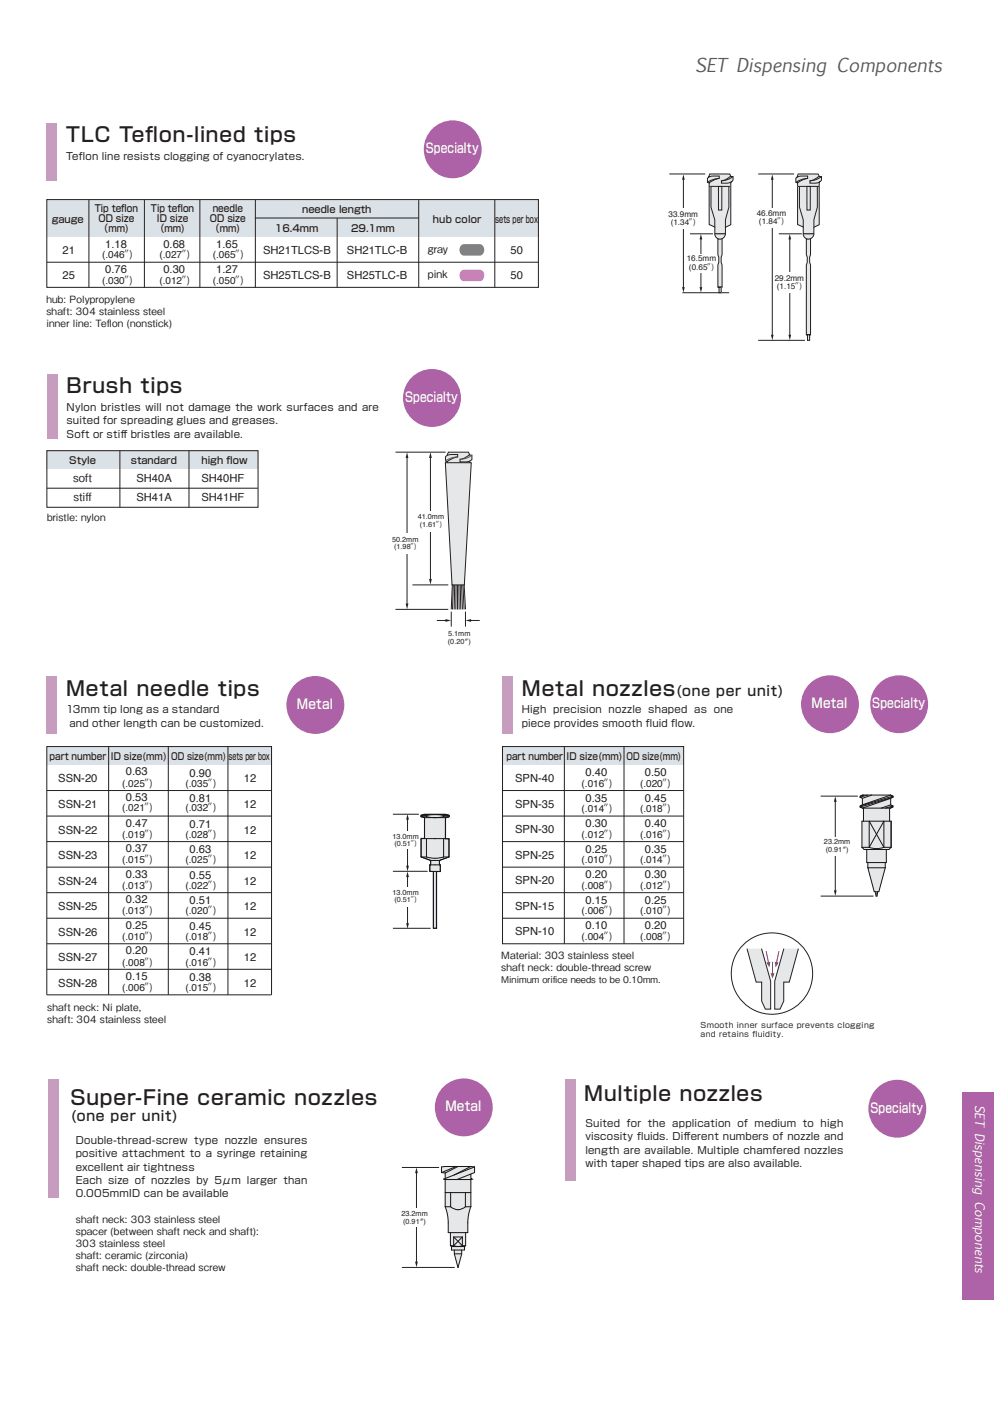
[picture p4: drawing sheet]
<svg xmlns="http://www.w3.org/2000/svg" width="210mm" height="297mm" viewBox="0 0 210 297" stroke-linecap="round" stroke-linejoin="round" font-family="sans-serif">
<path d="M203.4 230.6h6.6v43.9h-6.6z" fill="#ae62a8"/>
<g fill="#c79dbf">
<path d="M10.2 228h2.2v25h-2.2z"/>
<path d="M9.9 26h2.2v12.1h-2.2z"/>
</g>
<circle cx="95.6" cy="31.5" r="6.1" fill="#ad62a7"/>
<path d="M9.9 42.2h103.8v18.5h-103.8z" fill="#fff"/>
<path d="M9.9 42.2h103.8v7.9h-103.8z" fill="#dae2e7"/>
<path d="M9.9 55.4h103.8M9.9 42.2h103.8v18.5h-103.8zM18.8 42.2v18.5M30.5 42.2v18.5M42.2 42.2v18.5M53.8 46.1h34.7M53.9 42.2v18.5M71.2 46.1v14.6M88.5 42.3v18.4" fill="none" stroke="#231f20" stroke-width=".21"/>
<path d="M97.4 51.8l.6-.2h3.3a1.25 1.25 0 0 1 1 1.2 1.25 1.25 0 0 1-1 1.2h-3.3a1.29 1.29 0 0 1-.6-2.2z" fill="#808285"/>
<path d="M97.4 57.2l.6-.2h3.3a1.26 1.26 0 0 1 1 1.2 1.26 1.26 0 0 1-1 1.2h-3.3a1.29 1.29 0 0 1-.6-2.2z" fill="#f172ac"/>
<path d="M160.2 36.8h7.5M104.5 42.2v18.5M164.5 49.4h4.9M160.2 71.9h9.8" fill="none" stroke="#231f20" stroke-width=".21"/>
<g fill="#231f20">
<path d="M166.8 49.4l.3 1.2h-.5z"/>
<path d="M166.6 70.7h.5l-.3 1.2z"/>
</g>
<path d="M166.8 50.4v20.5" fill="none" stroke="#231f20" stroke-width=".21"/>
<path d="M164.2 57.4h5.3v4.4h-5.3z" fill="#fff"/>
<g fill="#231f20">
<path d="M163.1 36.8l.3 1.2h-.5z"/>
<path d="M162.9 70.7h.5l-.3 1.2z"/>
</g>
<path d="M163.1 37.8v33.1" fill="none" stroke="#231f20" stroke-width=".21"/>
<path d="M160.5 44h5.3v4.2h-5.3z" fill="#fff"/>
<path d="M141.4 36.8h7.6M145.7 49.4h4.9M144.2 61.8h9.8" fill="none" stroke="#231f20" stroke-width=".21"/>
<g fill="#231f20">
<path d="M148.1 49.4l.2 1.2h-.5z"/>
<path d="M147.8 60.7h.5l-.2 1.1z"/>
</g>
<path d="M148.1 50.4v10.4" fill="none" stroke="#231f20" stroke-width=".21"/>
<path d="M145.4 53.7h5.3v3.8h-5.3z" fill="#fff"/>
<g fill="#231f20">
<path d="M144.4 36.8l.2 1.2h-.5z"/>
<path d="M144.1 60.7h.5l-.2 1.1z"/>
</g>
<path d="M144.4 37.8v23" fill="none" stroke="#231f20" stroke-width=".21"/>
<path d="M141.7 44h5.3v4.4h-5.3z" fill="#fff"/>
<path d="M149.9 36.8h4.3l.2 .5h.4v.7l-.4 .5v9l-1.2 .5v1.4h-2.2v-1.4l-1.2-.6v-8.8l-.4-.1v-.8a1.57 1.57 0 0 1 1.4-.5h1.1v.5l-1 .3-1.1 .7-.1-1.3z" fill="#e6e7e8"/>
<path d="M149.7 37.4l.2-.6h4.3l.2 .5h.4v.7l-.4 .5v9l-1.2 .5v1.4h-2.2v-1.4l-1.2-.6v-8.8l-.4-.1v-.8a1.57 1.57 0 0 1 1.4-.5h1.1v.5l-1 .3-1.1 .7" fill="none" stroke="#231f20" stroke-width=".21"/>
<path d="M151.6 50.4h.9v3.4l-.2 .5v1.1l.2 .6v4.7h-.9v-4.6a2.85 2.85 0 0 0 0-2.3z" fill="#e6e7e8"/>
<path d="M151.7 60.7h.8v-4.7l-.2-.6v-1.1l.2-.5v-3.4h-.9v3.4a2.85 2.85 0 0 1 0 2.3v4.6h.9" fill="none" stroke="#231f20" stroke-width=".21"/>
<path d="M150.2 39.4l.8 8.7v-1.7l-.8-2.6z" fill="#e6e7e8"/>
<path d="M149.8 39.4h4.5M150.2 39.4v4.4l.8 2.6v1.7M151.9 37.7l-1 .2-1.5 .6M154.6 37.3h-.4l-.9 .6-.9 .3v.5h1.4l.7-.2M154.8 37.3l-1.4 .7-1 .2" fill="none" stroke="#231f20" stroke-width=".21"/>
<path d="M149.8 39.4h4.5" fill="none" stroke="#e6e7e8" stroke-width=".21"/>
<path d="M154 39.4v4.4l-.8 2.6v1.6z" fill="#e6e7e8"/>
<path d="M154 39.4v4.4l-.8 2.6v1.6" fill="none" stroke="#231f20" stroke-width=".21"/>
<path d="M151.8 39.4h.7v5h-.7z" fill="#e6e7e8"/>
<path d="M151.8 39.4h.7v5h-.7z" fill="none" stroke="#231f20" stroke-width=".21"/>
<path d="M151 49.4h2.2a1.12 1.12 0 0 1-1.1 1.1 1.12 1.12 0 0 1-1.1-1.1z" fill="#e6e7e8"/>
<path d="M153.2 49.4a1.12 1.12 0 0 1-1.1 1.1 1.12 1.12 0 0 1-1.1-1.1" fill="none" stroke="#231f20" stroke-width=".21"/>
<path d="M151.9 60.7h.4v1.1h-.4z" fill="#e6e7e8"/>
<path d="M153.2 49.4h-2.2M151.9 60.7h.4v1.1h-.4z" fill="none" stroke="#231f20" stroke-width=".21"/>
<path d="M151 49.4h2.2" fill="none" stroke="#e6e7e8" stroke-width=".21"/>
<path d="M170.3 50.4h.9v3.4a2.85 2.85 0 0 0 0 2.3v14.6h-.9v-14.7l.2-.6v-1.1l-.2-.5z" fill="#e6e7e8"/>
<path d="M170.4 70.7h.8v-14.6a2.85 2.85 0 0 1 0-2.3v-3.4h-.9v3.4l.2 .5v1.1l-.2 .6v14.7h.9" fill="none" stroke="#231f20" stroke-width=".21"/>
<path d="M168.6 36.8h4.2l.3 .5h.4v.7l-.5 .5 .1 9-1.2 .5v1.4h-2.2v-1.4l-1.2-.6v-8.8l-.4-.1v-.8a1.57 1.57 0 0 1 1.4-.5h1.1v.5l-1 .3-1.2 .7v-1.3z" fill="#e6e7e8"/>
<path d="M168.4 37.4l.2-.6h4.2l.3 .5h.4v.7l-.5 .5 .1 9-1.2 .5v1.4h-2.2v-1.4l-1.2-.6v-8.8l-.4-.1v-.8a1.57 1.57 0 0 1 1.4-.5h1.1v.5l-1 .3-1.2 .7" fill="none" stroke="#231f20" stroke-width=".21"/>
<path d="M168.9 39.4l.8 8.7v-1.7l-.8-2.6z" fill="#e6e7e8"/>
<path d="M168.5 39.4h4.5M168.9 39.4v4.4l.8 2.6v1.7M170.6 37.7l-1 .2-1.5 .6M173.3 37.3h-.4l-.9 .6-.9 .3v.5h1.4l.6-.2M173.5 37.3l-1.4 .7-1 .2" fill="none" stroke="#231f20" stroke-width=".21"/>
<path d="M168.5 39.4h4.5" fill="none" stroke="#e6e7e8" stroke-width=".21"/>
<path d="M172.7 39.4v4.4l-.8 2.6v1.6z" fill="#e6e7e8"/>
<path d="M172.7 39.4v4.4l-.8 2.6v1.6" fill="none" stroke="#231f20" stroke-width=".21"/>
<path d="M170.5 39.4h.7v5h-.7z" fill="#e6e7e8"/>
<path d="M170.5 39.4h.7v5h-.7z" fill="none" stroke="#231f20" stroke-width=".21"/>
<path d="M169.7 49.4h2.2a1.12 1.12 0 0 1-1.1 1.1 1.12 1.12 0 0 1-1.1-1.1z" fill="#e6e7e8"/>
<path d="M171.9 49.4a1.12 1.12 0 0 1-1.1 1.1 1.12 1.12 0 0 1-1.1-1.1" fill="none" stroke="#231f20" stroke-width=".21"/>
<path d="M170.6 70.7h.4v1.2h-.4z" fill="#e6e7e8"/>
<path d="M171.9 49.4h-2.2M170.6 70.7h.4v1.2h-.4z" fill="none" stroke="#231f20" stroke-width=".21"/>
<path d="M169.7 49.4h2.2" fill="none" stroke="#e6e7e8" stroke-width=".21"/>
<path d="M9.9 95.2h44.6v3.9h-44.6z" fill="#dae2e7"/>
<path d="M9.9 95.2h44.6v12h-44.6zM25.3 95.2v12M39.9 95.2v12M9.9 103.1h44.6" fill="none" stroke="#231f20" stroke-width=".21"/>
<path d="M10 79h2.1v13.6h-2.1z" fill="#c79dbf"/>
<circle cx="91.3" cy="84.1" r="6.1" fill="#ad62a7"/>
<path d="M95.6 121.8l-.3 6.9M95.8 121.8l-.2 6.9M96.1 121.8l-.2 7M96.4 121.8l-.1 7M96.6 121.8v7M96.9 121.8l.1 7M97.2 121.8l.1 6.9M97.4 121.8l.3 6.9M97.7 121.8l.3 6.9M97.9 121.8l.4 6.9" fill="none" stroke="#231f20" stroke-width=".21"/>
<path d="M94.7 95.5h4.3l.2 .6v2.1l-4.7 .1v-2.1z" fill="#e6e7e8"/>
<path d="M99.2 98.2v-2.1l-.2-.6h-4.3l-.2 .7v2.1h4.7" fill="none" stroke="#231f20" stroke-width=".21"/>
<path d="M97.2 97l.9-.2 .9-.7h.7v1a1.8 1.8 0 0 1-1.4 .5h-1.1z" fill="#e6e7e8"/>
<path d="M97.2 97l.9-.2 .9-.7h.7v1a1.8 1.8 0 0 1-1.4 .5h-1.1z" fill="none" stroke="#231f20" stroke-width=".21"/>
<path d="M99.7 96.2l-1.4 .7-1.1 .1" fill="none" stroke="#58595b" stroke-width=".21"/>
<path d="M94.1 96.5a1.63 1.63 0 0 1 1.4-.5h1.2v.6l-1.1 .2-1.2 .7-.3-.1z" fill="#e6e7e8"/>
<path d="M94.1 96.5a1.63 1.63 0 0 1 1.4-.5h1.2v.6l-1.1 .2-1.2 .7-.3-.1z" fill="none" stroke="#231f20" stroke-width=".21"/>
<path d="M96.7 96.5l-1.4 .3-1.2 .6" fill="none" stroke="#58595b" stroke-width=".21"/>
<path d="M94.1 97.7h5.5l-1.5 25.9h-2.6z" fill="#e6e7e8"/>
<path d="M83.5 95.5h10.6M94.1 97.7h5.5l-1.5 25.9h-2.6zM83.5 128.7h11.2M87.1 123.6h7.6M95.3 129.2v3.2M98.3 129.2v3.2" fill="none" stroke="#231f20" stroke-width=".21"/>
<path d="M94.1 130.8l1.2 .3-1.2 .3z" fill="#231f20"/>
<path d="M92.3 131.1h2" fill="none" stroke="#231f20" stroke-width=".21"/>
<path d="M98.3 131.1l1.2-.3v.6z" fill="#231f20"/>
<path d="M99.3 131.1h2" fill="none" stroke="#231f20" stroke-width=".21"/>
<g fill="#231f20">
<path d="M86 95.6l.3 1.1h-.6z"/>
<path d="M85.7 127.5h.6l-.3 1.2z"/>
</g>
<path d="M86 96.5v31.1" fill="none" stroke="#231f20" stroke-width=".21"/>
<path d="M83.2 112.6h5.5v4.4h-5.5z" fill="#fff"/>
<g fill="#231f20">
<path d="M90.9 95.6l.3 1.1h-.6z"/>
<path d="M90.6 122.3h.6l-.3 1.2z"/>
</g>
<path d="M90.9 96.5v25.9" fill="none" stroke="#231f20" stroke-width=".21"/>
<path d="M88.2 107.9h5.4v4.4h-5.4z" fill="#fff"/>
<path d="M9.9 142.9h2.2v12.2h-2.2z" fill="#c79dbf"/>
<path d="M9.9 157.7h47.5v52.5h-47.5z" fill="#fff"/>
<path d="M9.9 157.7h47.5v3.9h-47.5z" fill="#dae2e7"/>
<g fill="none" stroke="#231f20" stroke-width=".21">
<path d="M9.9 157.7h47.5v52.5h-47.5zM23 157.7v52.4M35.6 157.7v52.4M48.2 157.7v52.5M9.9 167h47.5M9.9 172.4h47.5M9.9 177.8h47.5M83 172h5.5M9.9 183.2h47.5M9.9 188.6h47.5M9.9 194h47.5M9.9 199.4h47.5"/>
<path d="M83 196.1h8M83 184.1h7.3M9.9 204.8h47.5"/>
</g>
<g fill="#231f20">
<path d="M86.1 172l.3 1.1h-.6z"/>
<path d="M85.8 182.9h.6l-.3 1.2z"/>
</g>
<path d="M86.1 172.9v10.1" fill="none" stroke="#231f20" stroke-width=".21"/>
<path d="M83.3 175.6h5.5v3.8h-5.5z" fill="#fff"/>
<g fill="#231f20">
<path d="M86.1 184.1l.3 1.2h-.6z"/>
<path d="M85.8 195h.6l-.3 1.2z"/>
</g>
<path d="M86.1 185.1v10" fill="none" stroke="#231f20" stroke-width=".21"/>
<path d="M83.3 187.5h5.5v4.1h-5.5z" fill="#fff"/>
<path d="M89 172.2l.6-.2h4.6l.7 .2v.3l-.8 .3v4.4h.7v3.8l-2 .8v.9h.2v1.4h-.8v12h-.7v-12h-.7l.2-2.3-2-.8v-3.9h.7v-4.4l-.7-.2z" fill="#e6e7e8"/>
<path d="M89 172.2l.6-.2h4.6l.7 .2v.3l-.8 .3v4.4h.7v3.8l-2 .8v.9h.2v1.4h-.8v12h-.7v-12h-.7l.2-2.3-2-.8v-3.9h.7v-4.4l-.7-.2z" fill="none" stroke="#231f20" stroke-width=".21"/>
<g fill="none" stroke="#141316" stroke-width=".21">
<path d="M89 172.5l.7 .3v4.4M89 172.2v.3M89 172.5h1.1M89.7 172.1l-.7 .2M89.7 172.1h4.4l.7 .2M89.7 172.1h.1M89.7 172.7h4.4M90.1 172.3h-1.1M90.1 172.3l1-.2a5.3 5.3 0 0 1 2.6 .3l-.1 .2a6.5 6.5 0 0 1-3.5-.2zM93.7 177.2v3.8a4.9 4.9 0 0 1-3.6 0v-3.7M93.7 172.3h1.1M93.7 172.5h1.1"/>
<path d="M94.8 172.2v.3M94.8 172.5l-.7 .3v4.4M89 181h1.1M90.8 182.7h2.2v1.4h-2.2zM91 181.8h1.8M91.6 184.1v12h.6v-12M94.8 181h-1.1M94.8 181.1v-3.9h-5.8v3.8l1.9 .8 .1 .9M94.8 181.1l-1.9 .7-.1 .9"/>
</g>
<circle cx="66.6" cy="148.9" r="6.1" fill="#ad62a7"/>
<path d="M106.2 142.9h2.1v12.2h-2.1z" fill="#c79dbf"/>
<path d="M106.2 157.7h38.2v41.7h-38.2z" fill="#fff"/>
<path d="M106.2 157.7h38.2v3.9h-38.2z" fill="#dae2e7"/>
<path d="M106.2 157.7h38.2v41.7h-38.2zM119.2 157.7v41.7M131.8 157.7v41.7M106.2 167h38.2M106.2 172.4h38.2M106.2 177.8h38.2M106.2 183.2h38.2M106.2 188.6h38.2M106.2 194h38.2" fill="none" stroke="#231f20" stroke-width=".21"/>
<circle cx="163.1" cy="205.7" r="8.6" fill="#fff"/>
<circle cx="163.1" cy="205.7" r="8.6" fill="none" stroke="#231f20" stroke-width=".21"/>
<path d="M162.8 205.6h.8l-.4 1.1z" fill="#d2232a"/>
<path d="M163.2 203.2v3.2" fill="none" stroke="#d2232a" stroke-width=".21"/>
<path d="M161.9 203.3l.8-.1-.2 1.2z" fill="#d2232a"/>
<path d="M161.8 200.9l.7 3.1" fill="none" stroke="#d2232a" stroke-width=".21"/>
<path d="M163.7 203.2l.8 .1-.7 1.1z" fill="#d2232a"/>
<path d="M164.5 200.9l-.6 3.1" fill="none" stroke="#d2232a" stroke-width=".21"/>
<path d="M157.8 200.4h3.1l1.9 6.9v5.9h-1.1l-.8-1.7v-4h-1.2z" fill="#e6e7e8"/>
<path d="M157.8 200.4l1.9 7.1h1.2v4l.8 1.7h1.1v-5.9l-1.9-6.9" fill="none" stroke="#231f20" stroke-width=".21"/>
<path d="M165.6 200.4h3.1l-2 7.1h-1.1v4l-.8 1.7h-1.1v-5.9z" fill="#e6e7e8"/>
<path d="M165.6 200.4l-1.9 6.9v5.9h1.1l.8-1.7v-4h1.1l2-7.1" fill="none" stroke="#231f20" stroke-width=".21"/>
<path d="M181.7 168.2l.5-.3h5.9l.5 .3v.2l-.4 .3v1.3l.4 .2v.3l-.7 .2v2.8h.3v5.5l-.4 .4h-.6v2.8h-.2v1.1l-1.4 5h-.2l-.1 1h-.2l-.1-1h-.3l-1.4-5v-1.1h-.2v-2.8h-.6l-.4-.4v-5.5h.3v-2.8l-.7-.2v-.3l.5-.2v-1.3l-.5-.3z" fill="#e6e7e8"/>
<g fill="none" stroke="#141316" stroke-width=".21">
<path d="M181.7 170.3v.2M181.7 170.5l6.9-2.1v-.2v.2l-.4 .2-6 2.1zM181.7 168.2v.2M182.1 179v-5.5h6.1v5.5M182.2 170l-.5 .3M182.2 168.6v1.4M182.4 170.7v2.8M182.5 168l-.8 .2M183.2 168l-1.5 .4 .5 .2M183.6 173.5v5.5l3.1-5.5v5.5zM184.2 168l-2 .6M186.7 179h1.5"/>
<path d="M186.7 179l-1.5 .3-1.6-.3h-1.5M187.2 179.5v2.7h-4.1v-2.7M187.9 170.7v2.8M188.2 168l.4 .2-6.9 2.1M188.2 168h-6l-.5 .2M188.2 168.6v1.4M188.2 168l-6 2M188.2 170l-2 .7M188.2 170l.4 .3-1.5 .4M188.2 179l-.4 .5h-5.3l-.4-.5M188.6 170.5l-.4 .2h-6M188.6 170.3v.2l-.8 .2"/>
<path d="M183.3 182.2v1.1M183.3 183.3h3.7l-1.4 5.1h-.9zM185 188.4l.1 .9h.2v-.9M185 188.8h.3M187 182.2v1.1"/>
</g>
<path d="M173.4 168.2h7.8M173.4 189.3h11.1" fill="none" stroke="#231f20" stroke-width=".21"/>
<g fill="#231f20">
<path d="M176.4 168.2l.3 1.2h-.5z"/>
<path d="M176.2 188.1h.5l-.3 1.2z"/>
</g>
<path d="M176.4 169.2v19" fill="none" stroke="#231f20" stroke-width=".21"/>
<path d="M173.7 176.9h5.5v3.8h-5.5z" fill="#fff"/>
<g fill="#ad62a7">
<circle cx="189.9" cy="148.8" r="6.1"/>
<circle cx="175.3" cy="148.8" r="6.1"/>
<circle cx="98" cy="233.9" r="6.1"/>
</g>
<path d="M84.9 246.6h7.8M84.9 267.7h11.2" fill="none" stroke="#231f20" stroke-width=".21"/>
<g fill="#231f20">
<path d="M88 246.6l.3 1.2h-.6z"/>
<path d="M87.7 266.5h.6l-.3 1.2z"/>
</g>
<path d="M88 247.6v19" fill="none" stroke="#231f20" stroke-width=".21"/>
<path d="M85.2 255.3h5.5v3.8h-5.5z" fill="#fff"/>
<path d="M93.3 246.5l.6-.2 5.5 .1 .8 .1 .1 1.1-.7 .4-.1 6.9a14.1 14.1 0 0 0-.7 5.4l-.5 .1 .1 2.7-.2 .3v.6h-.6v.9l-.8 2.7-.9-2.7v-.8h-.5v-.7l-.2-.3v-2.8h-.6a11.8 11.8 0 0 0-.6-5.3v-7.2l-.8-.1z" fill="#e6e7e8"/>
<g fill="none" stroke="#141316" stroke-width=".21">
<path d="M94 254.9l.6 2.2 .1 3.3h4.1l.1-3.3 .6-2.2M94 247.8v1.2M94 249.2v5.7M94 254.9h1.2M94 249.2h5.5M94 251.9h5.5M95.2 251.9v3M96.4 246.4l-3.1 1.3M96.8 246.4l-2.8 1.4M98.3 251.9v3M98.3 254.9h1.2M98.3 254.9a2.24 2.24 0 0 1-3.1 0"/>
<path d="M99.5 246.4l.7 .1M99.5 246.4l-6.2 .1v1.2l.7 .1M99.5 248v1l.3 .1-.3 .1M99.5 249.2v5.7M99.5 246.4l-3.6 1.8M100.2 246.5v1.2l-3.7 1.5M100.2 246.5l-6.5 2.6 .3 .1M95.1 260.4v2.7M95.1 263.1l.3 .2M95.1 263.1h.7M95.4 263.3h2.7M95.4 263.3v.8h2.7v-.8"/>
<path d="M95.8 261.3l1.9 1.8M95.8 261.3h1.9M95.8 263.1l1 .2 .9-.2M95.8 261.3v1.8M96 264.1v.8l.7 2.8M96.2 264.9h1.1M96.7 267.7h.1M97.5 264.1v.8l-.7 2.8M97.7 261.3v1.8M97.7 261.3l-1.9 1.8M97.7 263.1h.7M98.4 263.1l-.3 .2"/>
<path d="M98.4 260.4v2.7"/>
</g>
<path d="M119.3 228h2.2v21.5h-2.2z" fill="#c79dbf"/>
<circle cx="189.6" cy="234.2" r="6.1" fill="#ad62a7"/>
<g font-size="4.2" fill="#231f20">
<text x="14" y="30">TLC Tef</text>
<text x="30.8" y="30">lon-lined tips</text>
<text x="14.1" y="83.1">Brush tips</text>
<text x="14" y="147">Metal needle tips</text>
<text x="110.2" y="147">Metal nozzles</text>
<text x="14.9" y="233.4">Super-Fine ceramic nozzles</text>
<text x="123.4" y="232.7">Multiple nozzles</text>
</g>
<text font-size="3.9" fill="#58595b" x="146.9" y="15.3">SET Dispensing Components</text>
<g font-size="2.9" fill="#231f20">
<text x="142.8" y="147">(one per unit)</text>
<text x="14.9" y="236.9">(one per unit)</text>
</g>
<g font-size="2.8" fill="#fff">
<text x="89.9" y="32.4">Specialty</text>
<text x="85.6" y="84.9">Specialty</text>
<text x="62.7" y="149.7">Metal</text>
<text x="171.4" y="149.6">Metal</text>
<text x="184.2" y="149.6">Specialty</text>
<text x="94.1" y="234.8">Metal</text>
<text x="183.9" y="235">Specialty</text>
</g>
<text font-size="2.6" fill="#fff" x="206" y="233.4" transform="rotate(90 206 233.4)">SET Dispensing Components</text>
<g font-size="2.4" fill="#231f20">
<text x="13.2" y="53.6">21</text>
<text x="22.2" y="52.4">1.18</text>
<text x="34.5" y="52.4">0.68</text>
<text x="45.7" y="52.4">1.65</text>
<text x="55.6" y="53.6">SH21TLCS-B</text>
<text x="73.3" y="53.6">SH21TLC-B</text>
<text x="107.8" y="53.6">50</text>
<text x="13.2" y="58.9">25</text>
<text x="22.2" y="57.7">0.76</text>
<text x="34.5" y="57.7">0.30</text>
<text x="45.7" y="57.7">1.27</text>
<text x="55.6" y="58.9">SH25TLCS-B</text>
<text x="73.3" y="58.9">SH25TLC-B</text>
<text x="107.8" y="58.9">50</text>
<text x="15.4" y="101.9">soft</text>
<text x="28.8" y="101.9">SH40A</text>
<text x="42.6" y="101.9">SH40HF</text>
<text x="15.5" y="105.9">stif</text>
<text x="18" y="105.9">f</text>
<text x="28.8" y="105.9">SH41A</text>
<text x="42.6" y="105.9">SH41HF</text>
<text x="12.3" y="165.3">SSN-20</text>
<text x="26.6" y="163.8">0.63</text>
<text x="40" y="164.1">0.90</text>
<text x="51.5" y="165.3">12</text>
<text x="108.8" y="165.2">SPN-40</text>
<text x="123.7" y="163.9">0.40</text>
<text x="136.2" y="163.9">0.50</text>
<text x="12.3" y="170.7">SSN-21</text>
<text x="26.6" y="169.2">0.53</text>
<text x="40" y="169.5">0.81</text>
<text x="51.5" y="170.7">12</text>
<text x="108.8" y="170.6">SPN-35</text>
<text x="123.7" y="169.3">0.35</text>
<text x="136.2" y="169.3">0.45</text>
<text x="12.3" y="176.1">SSN-22</text>
<text x="26.6" y="174.6">0.47</text>
<text x="40" y="174.9">0.71</text>
<text x="51.5" y="176.1">12</text>
<text x="108.8" y="176">SPN-30</text>
<text x="123.7" y="174.7">0.30</text>
<text x="136.2" y="174.7">0.40</text>
<text x="12.3" y="181.5">SSN-23</text>
<text x="26.6" y="180">0.37</text>
<text x="26.6" y="185.4">0.33</text>
<text x="40" y="180.3">0.63</text>
<text x="40" y="185.6">0.55</text>
<text x="51.5" y="181.5">12</text>
<text x="108.8" y="181.4">SPN-25</text>
<text x="123.7" y="180.1">0.25</text>
<text x="123.7" y="185.5">0.20</text>
<text x="136.2" y="180.1">0.35</text>
<text x="136.2" y="185.5">0.30</text>
<text x="12.3" y="186.9">SSN-24</text>
<text x="26.6" y="190.8">0.32</text>
<text x="40" y="191">0.51</text>
<text x="51.5" y="186.9">12</text>
<text x="108.8" y="186.8">SPN-20</text>
<text x="123.7" y="190.9">0.15</text>
<text x="136.2" y="190.9">0.25</text>
<text x="12.3" y="192.3">SSN-25</text>
<text x="12.3" y="197.7">SSN-26</text>
<text x="26.6" y="196.2">0.25</text>
<text x="40" y="196.4">0.45</text>
<text x="51.5" y="192.3">12</text>
<text x="51.5" y="197.7">12</text>
<text x="108.8" y="192.2">SPN-15</text>
<text x="108.8" y="197.6">SPN-10</text>
<text x="123.7" y="196.3">0.10</text>
<text x="136.2" y="196.3">0.20</text>
<text x="12.3" y="203.1">SSN-27</text>
<text x="26.6" y="201.6">0.20</text>
<text x="40" y="201.8">0.41</text>
<text x="51.5" y="203.1">12</text>
<text x="12.3" y="208.5">SSN-28</text>
<text x="26.6" y="207">0.15</text>
<text x="40" y="207.2">0.38</text>
<text x="51.5" y="208.5">12</text>
</g>
<g font-size="2.2" fill="#231f20">
<text x="90.4" y="53.5">gray</text>
<text x="90.4" y="58.8">pink</text>
</g>
<g font-size="2.1" fill="#231f20">
<text x="14" y="33.8">Tef</text>
<text x="16.7" y="33.8">lon line resists clogging of cyanocrylates.</text>
<text x="10.9" y="47.1">gauge</text>
<text x="20" y="44.8">Tip tef</text>
<text x="20.8" y="46.9">OD size</text>
<text x="25.6" y="44.8">lon</text>
<text x="31.9" y="44.8">Tip tef</text>
<text x="33.1" y="46.9">ID size</text>
<text x="37.5" y="44.8">lon</text>
<text x="44.3" y="46.9">OD size</text>
<text x="44.9" y="44.8">needle</text>
<text x="63.8" y="44.9">needle length</text>
<text x="91.4" y="47.1">hub color</text>
<text x="104.6" y="47">sets per box</text>
<text x="21" y="49">（mm)</text>
<text x="32.9" y="49">（mm)</text>
<text x="44.6" y="49">（mm)</text>
<text x="58.1" y="48.9">16.4mm</text>
<text x="74.2" y="48.9">29.1mm</text>
<text x="21.6" y="59.9">(.030″</text>
<text x="21.6" y="54.6">(.046″</text>
<text x="27.4" y="59.9">)</text>
<text x="27.4" y="54.6">)</text>
<text x="33.7" y="54.6">(.027″</text>
<text x="33.7" y="59.9">(.012″</text>
<text x="39.5" y="54.6">)</text>
<text x="39.5" y="59.9">)</text>
<text x="45" y="54.6">(.065″</text>
<text x="45" y="59.9">(.050″</text>
<text x="50.8" y="54.6">)</text>
<text x="50.8" y="59.9">)</text>
<text x="9.8" y="64.1">hub: Polypropylene</text>
<text x="9.8" y="66.6">shaft: 304 stainless steel</text>
<text x="9.8" y="69.2">inner line: Tef</text>
<text x="22.6" y="69.2">lon (nonstick)</text>
<text x="14" y="86.8">Nylon bristles will not damage the work surfaces and are</text>
<text x="14" y="89.6">suited for spreading glues and greases.</text>
<text x="14" y="92.4">Soft or stif</text>
<text x="25.5" y="92.4">f bristles are available.</text>
<text x="14.6" y="97.9">Style</text>
<text x="27.6" y="97.9">standard</text>
<text x="42.6" y="97.9">high f</text>
<text x="47.9" y="97.9">low</text>
<text x="9.9" y="110.1">bristle: nylon</text>
<text x="14" y="150.7">13mm tip long as a standard</text>
<text x="14.7" y="153.5">and other length can be customized.</text>
<text x="110.2" y="150.7">High precision nozzle shaped as one</text>
<text x="110.2" y="153.5">piece provides smooth f</text>
<text x="136.4" y="153.5">luid f</text>
<text x="141.8" y="153.5">low.</text>
<text x="10.5" y="160.4">part number</text>
<text x="23.4" y="160.4">ID size(mm)</text>
<text x="36.2" y="160.4">OD size(mm)</text>
<text x="48.3" y="160.4">sets per box</text>
<text x="107" y="160.4">part number</text>
<text x="119.7" y="160.4">ID size(mm)</text>
<text x="132.3" y="160.4">OD size(mm)</text>
<text x="25.8" y="166.2">(.025″</text>
<text x="31.6" y="166.2">)</text>
<text x="39.2" y="166.2">(.035″</text>
<text x="45" y="166.2">)</text>
<text x="122.9" y="166.2">(.016″</text>
<text x="128.7" y="166.2">)</text>
<text x="135.2" y="166.2">(.020″</text>
<text x="141" y="166.2">)</text>
<text x="25.8" y="171.4">(.021″</text>
<text x="31.6" y="171.4">)</text>
<text x="39.2" y="171.4">(.032″</text>
<text x="45" y="171.4">)</text>
<text x="122.9" y="171.5">(.014″</text>
<text x="128.7" y="171.5">)</text>
<text x="135.2" y="171.5">(.018″</text>
<text x="141" y="171.5">)</text>
<text x="25.8" y="176.9">(.019″</text>
<text x="31.6" y="176.9">)</text>
<text x="39.2" y="176.9">(.028″</text>
<text x="45" y="176.9">)</text>
<text x="122.9" y="177">(.012″</text>
<text x="128.7" y="177">)</text>
<text x="135.2" y="177">(.016″</text>
<text x="141" y="177">)</text>
<text x="25.8" y="182.3">(.015″</text>
<text x="31.6" y="182.3">)</text>
<text x="39.2" y="182.3">(.025″</text>
<text x="45" y="182.3">)</text>
<text x="122.9" y="182.3">(.010″</text>
<text x="128.7" y="182.3">)</text>
<text x="135.2" y="182.3">(.014″</text>
<text x="141" y="182.3">)</text>
<text x="25.8" y="187.7">(.013″</text>
<text x="31.6" y="187.7">)</text>
<text x="39.2" y="187.7">(.022″</text>
<text x="45" y="187.7">)</text>
<text x="122.9" y="187.7">(.008″</text>
<text x="128.7" y="187.7">)</text>
<text x="135.2" y="187.7">(.012″</text>
<text x="141" y="187.7">)</text>
<text x="25.8" y="193.2">(.013″</text>
<text x="31.6" y="193.2">)</text>
<text x="39.2" y="193.2">(.020″</text>
<text x="45" y="193.2">)</text>
<text x="122.9" y="193">(.006″</text>
<text x="128.7" y="193">)</text>
<text x="135.2" y="193">(.010″</text>
<text x="141" y="193">)</text>
<text x="25.8" y="198.6">(.010″</text>
<text x="25.8" y="204">(.008″</text>
<text x="31.6" y="198.6">)</text>
<text x="31.6" y="204">)</text>
<text x="39.2" y="198.6">(.018″</text>
<text x="39.2" y="204">(.016″</text>
<text x="45" y="198.6">)</text>
<text x="45" y="204">)</text>
<text x="105.9" y="202.7">Material: 303 stainless steel</text>
<text x="122.9" y="198.5">(.004″</text>
<text x="128.7" y="198.5">)</text>
<text x="135.2" y="198.5">(.008″</text>
<text x="141" y="198.5">)</text>
<text x="25.8" y="209.3">(.006″</text>
<text x="31.6" y="209.3">)</text>
<text x="39.2" y="209.3">(.015″</text>
<text x="45" y="209.3">)</text>
<text x="105.9" y="205.2">shaft neck: double-thread screw</text>
<text x="10" y="213.6">shaft neck: Ni plate,</text>
<text x="10" y="216.2">shaft: 304 stainless steel</text>
<text x="123.6" y="238.1">Suited for the application of medium to high</text>
<text x="16" y="241.6">Double-thread-screw type nozzle ensures</text>
<text x="16" y="244.4">positive attachment to a syringe retaining</text>
<text x="123.6" y="240.9">viscosity f</text>
<text x="123.6" y="243.7">length are available. Multiple chamfered nozzles</text>
<text x="134.6" y="240.9">luids. Dif</text>
<text x="144.4" y="240.9">ferent numbers of nozzle and</text>
<text x="16" y="247.3">excellent air tightness</text>
<text x="16" y="250.1">Each size of nozzles by 5μm larger than</text>
<text x="123.6" y="246.5">with taper shaped tips are also available.</text>
<text x="16" y="252.9">0.005mmID can be available</text>
<text x="16" y="258.3">shaft neck: 303 stainless steel</text>
<text x="16" y="260.8">spacer (between shaft neck and shaft):</text>
<text x="16" y="263.4">303 stainless steel</text>
<text x="16" y="265.9">shaft: ceramic (zirconia)</text>
<text x="16" y="268.4">shaft neck: double-thread screw</text>
</g>
<g font-size="1.9" fill="#231f20">
<text x="105.9" y="207.6">Minimum orif</text>
<text x="116.8" y="207.6">ice needs to be 0.10mm.</text>
</g>
<g font-size="1.7" fill="#231f20">
<text x="141.2" y="45.8">33.9mm</text>
<text x="141.7" y="47.5">(1.34″</text>
<text x="146.4" y="47.5">)</text>
<text x="159.9" y="45.6">46.6mm</text>
<text x="160.3" y="47.3">(1.84″</text>
<text x="165.1" y="47.3">)</text>
<text x="145.1" y="55.2">16.5mm</text>
<text x="145.5" y="57">(0.65″</text>
<text x="150.3" y="57">)</text>
<text x="163.6" y="59.4">29.2mm</text>
<text x="164.1" y="61.1">(1.15″</text>
<text x="168.9" y="61.1">)</text>
</g>
<g font-size="1.6" fill="#231f20">
<text x="148" y="217.1">Smooth inner surface prevents clogging</text>
<text x="148" y="219.1">and retains f</text>
<text x="159" y="219.1">luidity.</text>
</g>
<g font-size="1.5" fill="#231f20">
<text x="88.2" y="109.7">41.0mm</text>
<text x="88.7" y="111.3">(1.61″</text>
<text x="92.9" y="111.3">)</text>
<text x="82.8" y="114.4">50.2mm</text>
<text x="83.2" y="116">(1.98″</text>
<text x="87.5" y="116">)</text>
<text x="94.6" y="136">(0.20″)</text>
<text x="94.7" y="134.4">5.1mm</text>
<text x="82.9" y="177.2">13.0mm</text>
<text x="83.3" y="178.7">(0.51″</text>
<text x="87.6" y="178.7">)</text>
<text x="174" y="178.3">23.2mm</text>
<text x="174.4" y="179.9">(0.91″)</text>
<text x="82.9" y="189">13.0mm</text>
<text x="83.3" y="190.6">(0.51″</text>
<text x="87.6" y="190.6">)</text>
<text x="84.8" y="256.9">23.2mm</text>
<text x="85.2" y="258.5">(0.91″)</text>
</g>
</svg>
